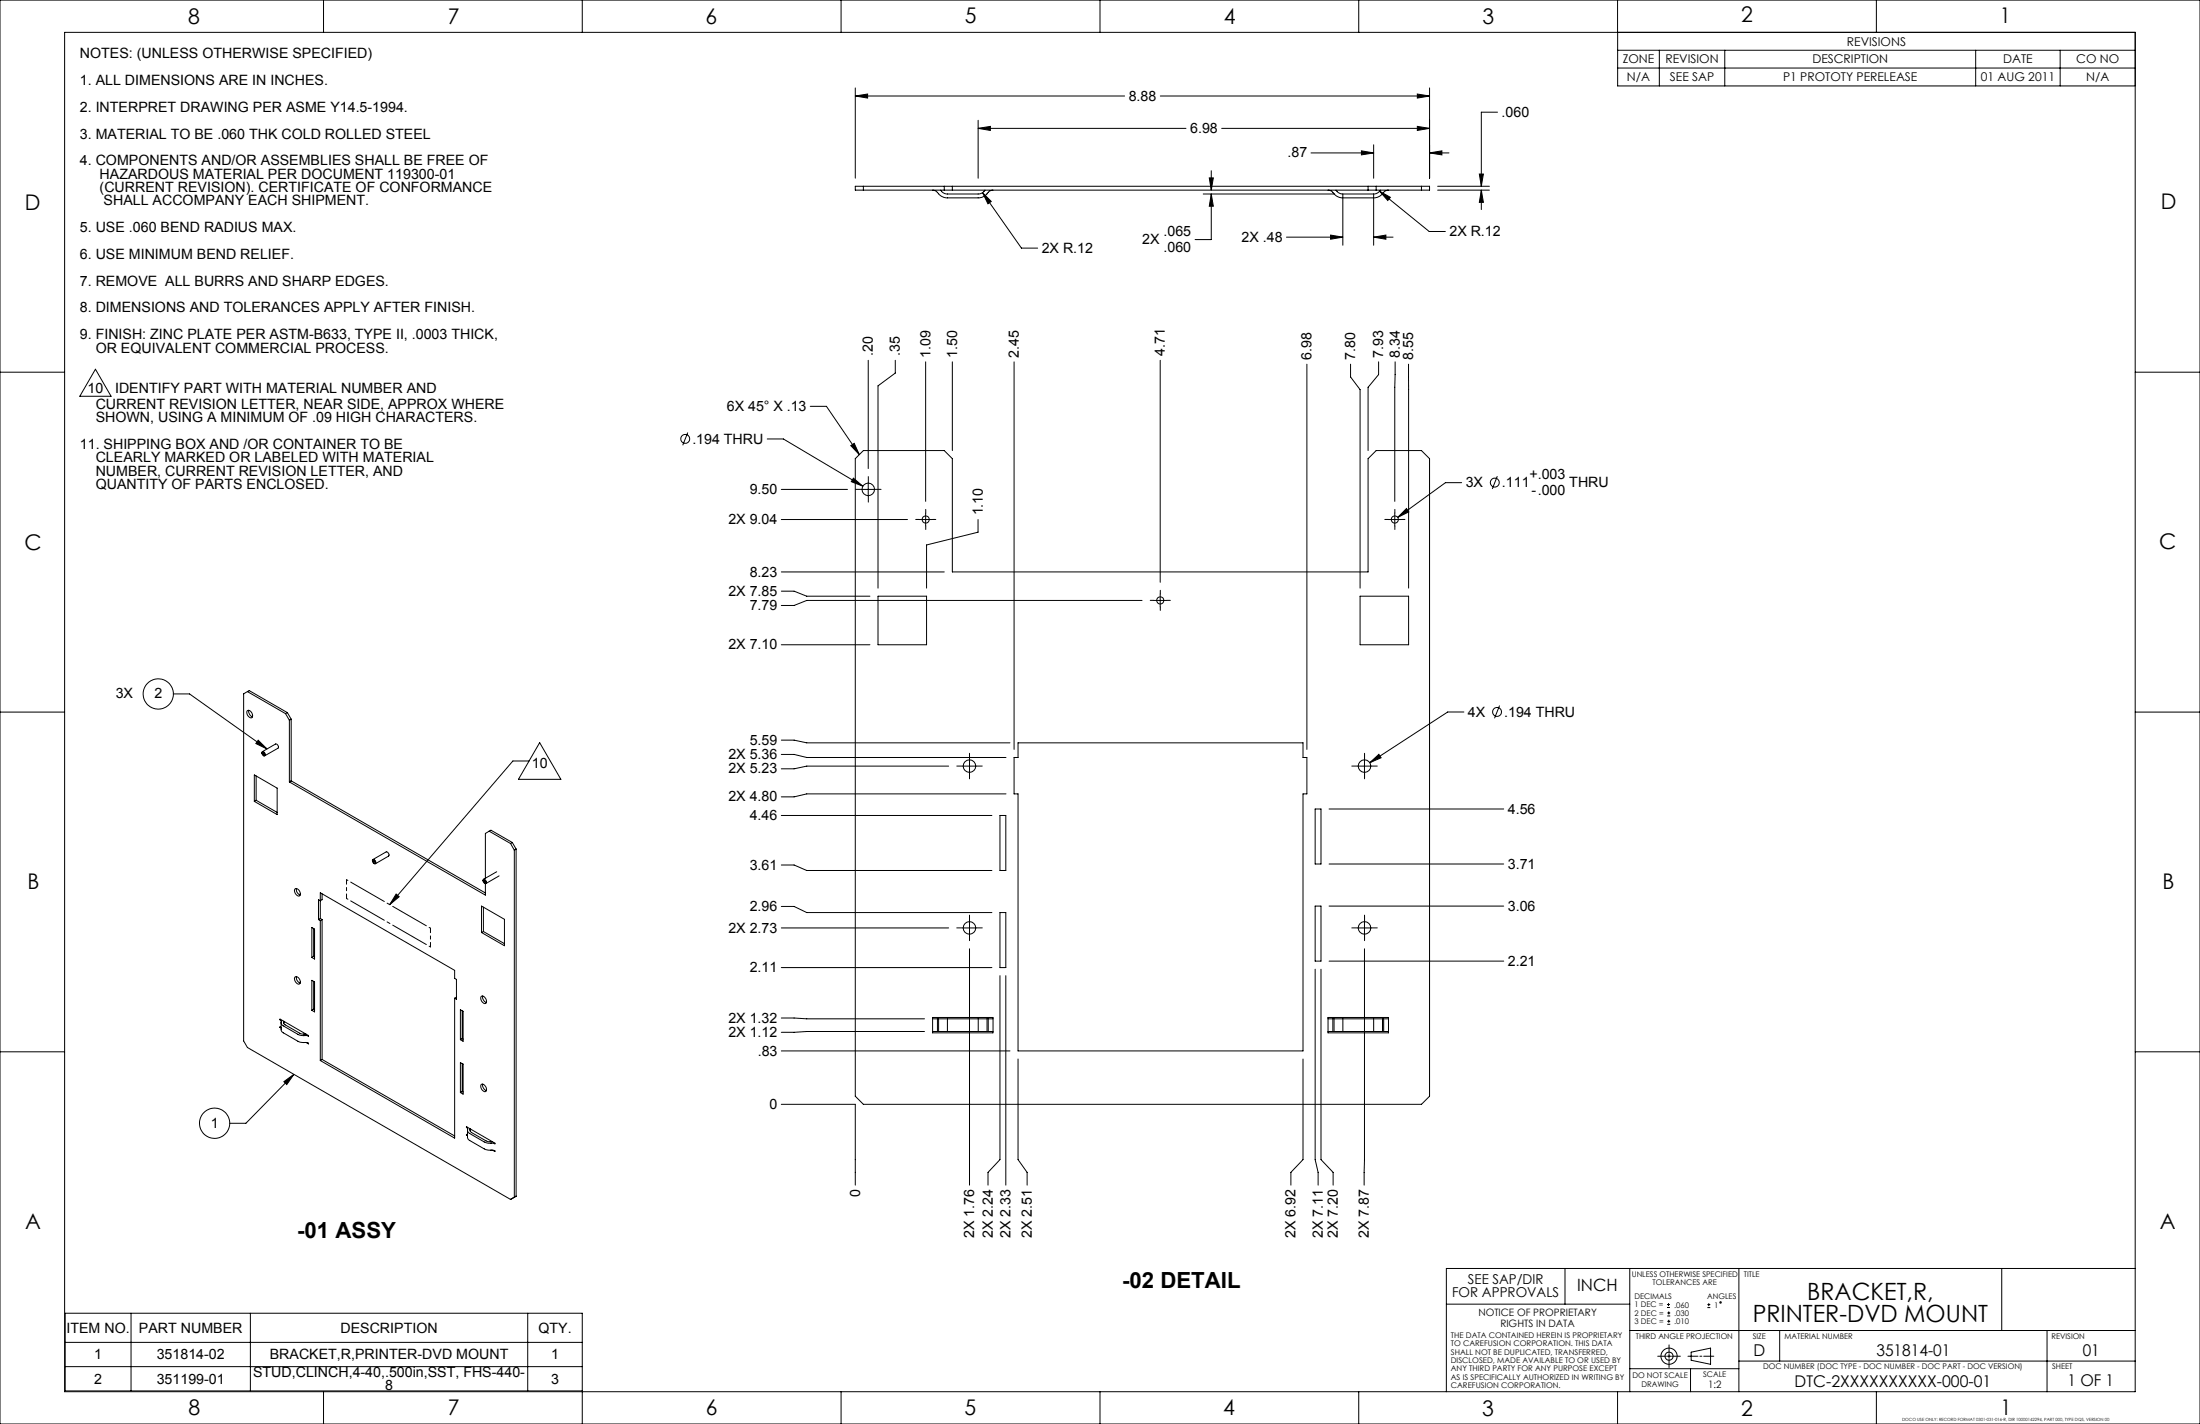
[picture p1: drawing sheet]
<svg xmlns="http://www.w3.org/2000/svg" width="864mm" height="559mm" viewBox="0 0 864 559" stroke-linecap="round" stroke-linejoin="round" font-family="sans-serif">
<g fill="none" stroke="#000" stroke-width=".39">
<path d="M0 0h863.6v558.8h-863.6zM25.4 12.7h812.8v533.4h-812.8zM127 0v12.7M228.6 0v12.7M330.2 0v12.7M431.8 0v12.7M533.4 0v12.7M635 0v12.7M635 12.7v21h203.2M635 19.7h203.2M651.4 19.7v14M677.1 19.7v14"/>
<path d="M736.6 0v12.7M775.5 19.7v14M808.7 19.7v14M335.7 37.7l4.9-.8v1.6zM335.7 34.5v35.4M335.7 37.7h105.8M455.5 37.7h105.7M556.4 36.9l4.8 .8-4.8 .8zM561.2 34.5v35.4M635 26.7h203.2M384 50.4l4.8-.8v1.6zM384 47.2v22.8"/>
<path d="M384 50.4h81.6M479.6 50.4h81.6M534.4 59.2l4.8 .8-4.8 .8zM539.2 56.8v13.2M556.4 49.6l4.8 .8-4.8 .8zM587.8 44h-6.3v29.1M335.7 73.1h225.5v1.5h-225.5zM338.9 73.1v1.5M366.1 74.6h.2a4.4 4.4 0 0 1 2.8 2.1l2.3 .9h12.6a6 6 0 0 0 4.5-2.6l1.3-.4M369.2 74.6a3.2 3.2 0 0 0 2.7 1.5h12.4a3.3 3.3 0 0 0 2.3-1.5M370.7 73.1v1.5M373.8 73.1v1.5"/>
<path d="M385.7 75.6l3.4 3.5-1.3 .9zM385.7 75.6l15.3 21.8h6.3M472.3 76.1h51.6M474.7 69.8h1.6l-.8 4.8zM475.5 76.1l.8 4.8h-1.6zM475.5 76.1v17.9h-6.4M475.5 67v7.6M514.6 60h24.6M521.3 74.6l.5 .1a3.3 3.3 0 0 1 2.2 1.7l.8 .6 1.8 .6h12.6a5.9 5.9 0 0 0 4.5-2.6l1.3-.4M524.4 74.6a3.2 3.2 0 0 0 2.7 1.5h12.4l1.3-.4 .7-.6M527.1 76.3v19.9M537 73.1v1.5"/>
<path d="M539.2 76.3v19.9M540.2 73.1v1.5M541.5 75l4.3 2.4-1 1.3zM541.5 75l19.5 15.8h6.4M541.9 74.6l-.4 .5M558 73.1v1.5M561.2 60l4.8-.8v1.6zM561.2 60h7.6M564.3 73.1h20.4M564.3 74.6h20.4M580.7 68.3h1.6l-.8 4.8zM581.5 74.6l.8 4.8h-1.6z"/>
<path d="M581.5 74.6v7.6M505 93.1h22.1M522.3 92.3l4.8 .8-4.8 .8zM539.2 93.1l4.8-.8v1.6zM539.2 93.1h7.6M0 146.1h25.4M37.5 144.9l6.1 10.6h-12.3zM318.1 159.5h6.3l12.9 18.9M340.8 141.4v42.5M351.4 141.4v5l-6.7 5v79.4M363.4 142v54.7M373.8 142v34.8"/>
<path d="M398.1 142v152.1M455.4 141.4v87.1M513 142.9v151.2M530.2 142.9v5l3.7 5v77.9M541.2 142v5l-4.2 5v24.8M547.7 142l-.2 54.7M552.9 142.9v87.9M838.2 146.1h25.4M270 169.7l-2 5M301.2 172.3h6.3l31.2 18.5M334 174.9l1.3-.9 2 4.4zM335.7 180l3.2-3.2h31.8l3.1 3.2v44.4h163.2v-44.4l3.2-3.2h17.8l3.2 3.2v250.2l-3.2 3.2h-219.1l-3.2-3.2z"/>
<path d="M306.7 192.1h26M335 187.6l3.7 3.2-4.5-1.8zM338.3 192.1h5.1M340.8 189.5v5.1M552.1 199.6l.9 1.3-4.3 2.1zM573.8 189.4h-6.4l-18.7 13.6M587.8 186.9l-2 5M306.7 203.9h49.5M360.8 203.9h5.1M363.4 201.3v5.1M383.9 203.9v4.9l-20.2 5.1v16.9M545 203.9h5.1"/>
<path d="M547.5 201.3v5.1M306.7 232h5l5 2h24.8M306.7 224.4h64M344.7 234h19v19h-19zM448.3 235.6h-131.6l-5 2h-5M452.9 235.6h5.1M455.4 233.1v5.1M533.9 234h19v19h-19zM306.7 253h34.8M0 279.4h25.4M68.1 272.3h6.3l30.4 21.6M97.1 271.4l15 8.6"/>
<path d="M97.1 271.4l-1.5 .9v136.2l1.5 2.6 103.3 59.6M97.1 271.4l.7-.4 15 8.6M97.2 278.8a1.91 1.91 0 0 1 1.6 2.9 1.91 1.91 0 0 1-1.6-2.9zM97.6 278.7l.3 1.6 1.2 1M112.8 279.6l-.7 .4M112.8 279.6l1.5 2.6M574.6 279.4h-6.3l-30.6 19.9M588.6 276.9l-1.9 5M838.2 279.4h25.4M101.4 290.5l3.4 3.4-4.4-2.1zM102.8 295.5v-.4a.89 .89 0 0 1 1.1 .4 .89 .89 0 0 1-.2 1.2l-.3-.2M102.8 295.3a.77 .77 0 0 1 1 .3 .77 .77 0 0 1-.2 1l-.6-.5z"/>
<path d="M103 295l5.2-3a1.11 1.11 0 0 1 .9 1.6l-5.2 3M103.2 295.6l.4 .4zM112.1 280l1.5 2.6M113.6 282.6v24.2M114.3 282.2l-.7 .4M114.3 282.2v24.2M207.7 298.6h-6.4l-48.3 56.4M211.8 291.4l8.4 14.4h-16.7zM306.7 296.1h5l5 1.2h78.2M306.7 290.4h5l5 1.1h79.8M380.6 298.1v5.1M399.6 291.5h111.9v5.8h1.5v14.2h-1.5v100.9h-111.9v-100.9h-1.5v-14.2h1.5z"/>
<path d="M535.6 298.1v5.1M537.7 299.3l3.6-3.3 .8 1.4zM99.8 304.1l9 5.2v10.4l-9-5.2zM100.5 314l8.3 4.8M100.5 314l-.7 .5M100.5 304.5v9.5M113.6 306.8l76.9 44.5v-4.6M114.3 306.4l-.7 .4M114.3 306.4l76.2 44M372.4 300.6h-55.7l-5 1.1h-5M378 300.6h5.1M394.9 311.5h-78.2l-5 1.2h-5"/>
<path d="M516.3 317.5h2.2v21.6h-2.2zM521.7 317.5h68.6M533.1 300.6h5.1M146.2 337.8l.1-.3a.89 .89 0 0 1 1.1 .3 .89 .89 0 0 1-.3 1.2l-.3-.2M146.4 337.5a.84 .84 0 0 1 .8 .5 .84 .84 0 0 1-.2 .9l-.6-.5zM146.6 338l.3 .4zM151.6 334.3a1.08 1.08 0 0 1 .9 1.7l-5.1 2.9M151.6 334.3l-5.2 3M192 326.2l-1.5 .9v17.6M192 326.2l8.4 4.8M192 326.2l.7-.4 8.4 4.8M200.4 331l1.5 2.6"/>
<path d="M201.1 330.6l-.7 .4M201.1 330.6l1.5 2.6M201.9 333.6v136.2l.7-.4M202.6 333.2l-.7 .4M202.6 333.2v136.2M306.7 339.4h5l5 2.2h72.7M306.7 320h82.7M392.5 320h2.3v21.6h-2.3zM521.7 339.1h68.6M115.9 348.7a1.91 1.91 0 0 1 1.7 2.9 1.91 1.91 0 0 1-1.7-2.9zM116.4 348.7a2.25 2.25 0 0 0 1.5 2.5M126.4 350.8v2.3l-.7 .4-.7-.4v7.8"/>
<path d="M155.5 350.8l1.2 1.1-3.7 3.1zM189 355.6l9 5.2v10.3l-9-5.2zM189.6 345.6l.1-.4a.89 .89 0 0 1 1 .4 .89 .89 0 0 1-.2 1.1l-.3-.1M189.7 345.4a.76 .76 0 0 1 .9 .3 .76 .76 0 0 1-.2 1l-.6-.5zM189.8 356v9.5M190 345.7l.3 .5zM195 342.1l-5.2 3M195.9 343.7l-5.2 3M306.7 355.7h5l5 2.4h72.7M392.5 358.1h2.3v21.6h-2.3zM516.3 355.6h2.2v21.6h-2.2zM521.7 355.6h68.6"/>
<path d="M122.4 364l1.1 .6v11.7l-1.1-.6zM123.1 375.3l-.7 .4M123.1 364.4v10.9M123.1 375.3l.4 .2M125 360.9l.7 .4M125.7 360.4v-10.1l52.8 30.5v3.1l.7 .5v7.7l-.7-.4M125.7 361.3v54.9M125.7 360.4l-.7 .5M125.7 360.4l.7 .5M126.4 360.9v54.8M126.4 360.9l-.7 .4M189.8 365.5l-.8 .4"/>
<path d="M189.8 365.5l8.2 4.8M306.7 364.1h65.7M306.7 379.7h82.7M378 364.1h5.1M380.6 361.6v5.1M380.6 372.3v92.8M521.7 377.2h68.6M533.1 364.1h5.1M535.6 361.6v5.1M535.6 372.3l-.1 92.8M109.9 399.9l11.2 6.5v.2l-3.9-.6-6.2-3.6a1.71 1.71 0 0 1-.7-1.8zM115.9 383.3a1.89 1.89 0 0 1 1.7 2.8 1.87 1.87 0 0 1-1.7-2.8z"/>
<path d="M116.4 383.2l-.1 .4a2.33 2.33 0 0 0 1.6 2.2M122.4 384.7l1.1 .6v11.8l-1.1-.6zM123.1 385.1v10.9M123.1 396l-.7 .5M123.1 396l.4 .2M178.5 391.7v54.9l-52.8-30.4M179.2 391.3l-.7 .4M180.7 396.2l1.1 .7v11.7l-1.1-.6zM181.4 396.7v10.9M189 390.9a1.91 1.91 0 0 1 1.7 2.9 1.91 1.91 0 0 1-1.7-2.9zM189.5 390.8l.3 1.6 1.2 1M306.7 399.5l10 .3h46.2"/>
<path d="M366.1 399.3h23.7v.5h-23.7zM392.5 382.9v72.1l-4.7 5.1v5M394.8 382.9v82.2M516.3 380.3v74.7l1.1 5.1v5M518.5 380.3v74.7l4.8 5.1v5M521.3 399.3h23.7v.5h-23.7zM0 412.8h25.4M109.9 403.2v-.3l.4 .4M109.9 403.2l.4 .2M110.1 403l-.2 .2M110.2 400l-.3 .2M110.3 401.4v2.7l.5 .9 6.4 3.7 3.6 .5 .3 .4-.9-.5"/>
<path d="M111.4 401v.6l.4 .5 6 3.5 2.3 .2M111.4 400.8v.2M111.4 400.9v.7M126.4 415.7l-.7 .5M126.4 415.7l52.1 30.1M180.7 417l1.1 .6v11.8l-1.1-.7zM181.4 407.6l-.7 .4M181.4 417.4v10.9M181.4 407.6l.4 .2M306.7 412.4h89.8M362.9 404.8h-46.2l-10 .3M366.1 404.8h23.7v.5h-23.7z"/>
<path d="M399.6 415.6v39.4l3.6 5.1v5M511.5 415.6v39.4l-4.8 5.1v5M521.3 404.8h23.7v.5h-23.7zM838.2 412.8h25.4M111.4 424.5l4-2.9-2.8 4zM115.4 421.6l-18.9 19.2h-6.3M181.4 428.3l-.7 .4M181.4 428.3l.4 .2M189 425.5a1.91 1.91 0 0 1 1.7 2.8 1.91 1.91 0 0 1-1.7-2.8zM189.5 425.4a2.35 2.35 0 0 0 1.5 2.6M306.7 433.4h29v31.7M183.1 442.1l11.2 6.5v.3l-3.7-.6-6.2-3.5-.7-.6-.1-1.1z"/>
<path d="M183.1 445.4v-.3l.4 .5M183.1 445.4l.4 .3M183.3 445.3l-.2 .1M183.3 442.3l-.2 .1M183.5 443.6v2.8l.7 1 6.4 3.7 3.3 .3 .4 .5-1-.6M184.6 443.3v.6l.5 .5 5.7 3.3 2.5 .3M184.6 443v.2M184.6 443.1v.8M201.1 470.3l-.7 .4M202.6 469.4l-2.2 1.3M614.3 497.8v14M639.8 497.8v48.3"/>
<path d="M682.6 497.8v48.3M785.8 497.8v24.3M838.2 497.8h-270.4v48.3M25.6 515.3h203v30.5h-203zM51.4 515.3v30.5M98.3 515.3v30.5M207.2 515.3v30.5M567.8 511.8h72M654.4 513.1h1.1M654.4 511.9h1.1M654.5 516.4h1.1M654.5 515.2h1.1"/>
<path d="M654.5 519.7h1.1M654.5 518.5h1.1M655 511.4v1.1M655.1 514.6v1.2M655.1 517.9v1.2M670.2 513.1h1.2M670.2 512h1.2M670.8 511.4v1.2M25.6 536.3h203M25.6 526.8h203M639.8 522.1h198.4M639.8 537.1h42.8"/>
<path d="M650.7 532.2h3.3M654.4 532.2h1.6M655.2 527.8v3.2M655.2 531.4v1.5M655.2 533.3v3.3M656.3 532.2h3.3M662.6 532.2h3.9M663.6 537.1v9M663.9 530.6l7.6-1.6v6.4l-7.6-1.6zM667.3 532.2h.8M668.8 532.2h3.9M682.6 534.1h155.6"/>
<path d="M698.6 522.1v12M803.6 522.1v24M127 546.1v12.7M228.6 546.1v12.7M330.2 546.1v12.7M431.8 546.1v12.7M533.4 546.1v12.7M635 546.1v12.7M736.6 546.1v12.7"/>
<circle cx="269" cy="172.2" r="1.74"/>
<circle cx="340.8" cy="192" r="2.46"/>
<circle cx="586.8" cy="189.4" r="1.74"/>
<circle cx="363.4" cy="203.9" r="1.41"/>
<circle cx="547.5" cy="203.9" r="1.41"/>
<circle cx="455.4" cy="235.6" r="1.41"/>
<circle cx="62.1" cy="272.3" r="5.9"/>
<circle cx="587.7" cy="279.4" r="1.76"/>
<circle cx="380.6" cy="300.6" r="2.46"/>
<circle cx="535.6" cy="300.6" r="2.46"/>
<circle cx="380.6" cy="364.1" r="2.46"/>
<circle cx="535.6" cy="364.1" r="2.46"/>
<circle cx="84.2" cy="440.8" r="5.9"/>
<circle cx="675.4" cy="511.1" r=".3"/>
<circle cx="655.2" cy="532.2" r="1.59"/>
<circle cx="655.2" cy="532.2" r="3.2"/>
</g>
<g fill="none" stroke="#000" stroke-width=".39" stroke-dasharray="15.2 1.3 1.3 1.3">
<path d="M338.3 192h-2.5M340.9 189.5v-2.5M340.9 194.6v2.4M343.4 192h2.5M360.9 203.8h-1.5M363.4 201.3v-1.4M363.4 206.4v1.4M365.9 203.8h1.4M545 203.8h-1.4M547.5 201.3v-1.4M547.5 206.4v1.4M550.1 203.8h1.4"/>
<path d="M452.9 235.6h-1.4M455.5 233.1v-1.5M455.5 238.1v1.4M458 235.6h1.4M380.6 298.1v-2.5M535.6 298.1v-2.5M378 300.6h-2.4M380.6 303.2v2.4M383.1 300.6h2.5M533.1 300.6h-2.5M535.6 303.2v2.4M538.2 300.6h2.4"/>
<path d="M378 364.1h-2.4M380.6 361.6v-2.5M380.6 366.7v2.4M383.1 364.1h2.5M533.1 364.1h-2.5M535.6 361.6v-2.5M535.6 366.7v2.4M538.2 364.1h2.4"/>
</g>
<path d="M136 345.2v7.4M169 364.2v7.4" fill="none" stroke="#000" stroke-width=".39" stroke-dasharray="15.2 1.3 1.3 1.3" stroke-dashoffset="13.5"/>
<path d="M136 352.6l33 19M169 364.2l-33-19" fill="none" stroke="#000" stroke-width=".39" stroke-dasharray="15.2 1.3 1.3 1.3" stroke-dashoffset="-1.9"/>
<g fill="#000">
<path d="M385.7 75.6l3.4 3.5-1.3 .9z"/>
<path d="M334 174.9l1.3-.9 2 4.4zM537.7 299.3l4.4-1.9-.8-1.4zM552.1 199.6l-3.4 3.4 4.3-2.1zM335 187.6l-.8 1.4 4.5 1.8zM580.7 68.3h1.6l-.8 4.8zM581.5 74.6l.8 4.8h-1.6zM335.7 37.7l4.9-.8v1.6zM556.4 36.9l4.8 .8-4.8 .8zM561.2 60l4.8-.8v1.6zM534.4 59.2l4.8 .8-4.8 .8zM556.4 49.6l4.8 .8-4.8 .8zM384 50.4l4.8-.8v1.6zM541.5 75l3.3 3.7 1-1.3zM539.2 93.1l4.8-.8v1.6zM522.3 92.3l4.8 .8-4.8 .8zM475.5 76.1l.8 4.8h-1.6zM474.7 69.8h1.6l-.8 4.8z"/>
<path d="M111.4 424.5l4-2.9-2.8 4zM155.5 350.8l1.2 1.1-3.7 3.1zM101.4 290.5l3.4 3.4-4.4-2.1z"/>
</g>
<g fill="none" stroke="#000" stroke-width=".39" stroke-dasharray="6.3 1.3 1.3 1.3 1.3 1.3">
<path d="M368 399.8v5M371.9 399.8v5M387.5 399.8v5M389.8 399.8v5M523.2 399.8v5M527.1 399.8v5M542.7 399.8v5M545 399.8v5M366.1 404.8v-5M368.4 404.8v-5M384 404.8v-5M387.9 404.8v-5"/>
<path d="M521.3 404.8v-5M523.7 404.8v-5M539.2 404.8v-5M543.1 404.8v-5"/>
</g>
<g font-size="9.3">
<text x="709.4" y="510">BRACKET,R,</text>
<text x="688" y="519">PRINTER-DVD MOUNT</text>
</g>
<g font-size="8.7">
<text x="116.7" y="485.9">-01 ASSY</text>
<text x="440.5" y="505.3">-02 DETAIL</text>
</g>
<g font-size="8.5">
<text x="73.9" y="9.4">8</text>
<text x="175.8" y="9.3">7</text>
<text x="276.9" y="9.3">6</text>
<text x="378.7" y="9.2">5</text>
<text x="480.4" y="9.4">4</text>
<text x="581.9" y="9.2">3</text>
<text x="683.5" y="8.7">2</text>
<text x="785.1" y="9.1">1</text>
<text x="9.7" y="82.3">D</text>
<text x="848.2" y="82.2">D</text>
<text x="9.6" y="215.7">C</text>
<text x="847.5" y="215.4">C</text>
<text x="10.7" y="348.9">B</text>
<text x="848.9" y="349">B</text>
<text x="9.9" y="482.2">A</text>
<text x="847.8" y="482.3">A</text>
<text x="74" y="555.4">8</text>
<text x="175.8" y="555.5">7</text>
<text x="277.1" y="555.3">6</text>
<text x="378.6" y="555.3">5</text>
<text x="480.1" y="555.4">4</text>
<text x="581.9" y="555.5">3</text>
<text x="683.5" y="555.5">2</text>
<text x="785.2" y="555.2">1</text>
</g>
<text font-size="6.7" x="619.1" y="506.5">INCH</text>
<text font-size="6.4" x="688.3" y="532.1">D</text>
<g font-size="6.3">
<text x="736.6" y="532.1">351814-01</text>
<text x="817.5" y="532.1">01</text>
<text x="704.5" y="544.1">DTC-2XXXXXXXXXX-000-01</text>
<text x="811.6" y="543.8">1 OF 1</text>
</g>
<g font-size="5.6">
<text x="31.4" y="22.9">NOTES: (UNLESS OTHERWISE SPECIFIED)</text>
<text x="31.4" y="33.4">1. ALL DIMENSIONS ARE IN INCHES.</text>
<text x="443.1" y="39.5">8.88</text>
<text x="31.4" y="43.9">2. INTERPRET DRAWING PER ASME Y14.5-1994.</text>
<text x="589.4" y="45.9">.060</text>
<text x="467.2" y="52.2">6.98</text>
<text x="31.4" y="54.4">3. MATERIAL TO BE .060 THK COLD ROLLED STEEL</text>
<text x="31.4" y="64.9">4. COMPONENTS AND/OR ASSEMBLIES SHALL BE FREE OF</text>
<text x="505.4" y="61.8">.87</text>
<text x="39.1" y="70.1">HAZARDOUS MATERIAL PER DOCUMENT 119300-01</text>
<text x="39.1" y="75.4">(CURRENT REVISION). CERTIFICATE OF CONFORMANCE</text>
<text x="40.7" y="80.6">SHALL ACCOMPANY EACH SHIPMENT.</text>
<text x="31.4" y="91.1">5. USE .060 BEND RADIUS MAX.</text>
<text x="448.4" y="95.8">2X</text>
<text x="456.7" y="92.7">.065</text>
<text x="487.4" y="94.9">2X .48</text>
<text x="569" y="92.7">2X R.12</text>
<text x="31.4" y="101.6">6. USE MINIMUM BEND RELIEF.</text>
<text x="408.9" y="99.2">2X R.12</text>
<text x="456.7" y="98.9">.060</text>
<text x="31.4" y="112.1">7. REMOVE ALL BURRS AND SHARP EDGES.</text>
<text x="31.4" y="122.6">8. DIMENSIONS AND TOLERANCES APPLY AFTER FINISH.</text>
<text x="31.4" y="133.1">9. FINISH: ZINC PLATE PER ASTM-B633, TYPE II, .0003 THICK,</text>
<text x="37.6" y="138.4">OR EQUIVALENT COMMERCIAL PROCESS.</text>
<text x="342.7" y="139.8" transform="rotate(-90 342.7 139.8)">.20</text>
<text x="353.3" y="139.8" transform="rotate(-90 353.3 139.8)">.35</text>
<text x="365.2" y="140.4" transform="rotate(-90 365.2 140.4)">1.09</text>
<text x="375.7" y="140.4" transform="rotate(-90 375.7 140.4)">1.50</text>
<text x="399.9" y="140.4" transform="rotate(-90 399.9 140.4)">2.45</text>
<text x="457.3" y="139.8" transform="rotate(-90 457.3 139.8)">4.71</text>
<text x="514.9" y="141.3" transform="rotate(-90 514.9 141.3)">6.98</text>
<text x="532" y="141.3" transform="rotate(-90 532 141.3)">7.80</text>
<text x="543" y="140.4" transform="rotate(-90 543 140.4)">7.93</text>
<text x="549.5" y="140.4" transform="rotate(-90 549.5 140.4)">8.34</text>
<text x="554.8" y="141.3" transform="rotate(-90 554.8 141.3)">8.55</text>
<text x="34.4" y="154.3">10</text>
<text x="45.2" y="154.3">IDENTIFY PART WITH MATERIAL NUMBER AND</text>
<text x="37.6" y="160.4">CURRENT REVISION LETTER, NEAR SIDE, APPROX WHERE</text>
<text x="285.3" y="161.3">6X 45° X .13</text>
<text x="37.6" y="165.7">SHOWN, USING A MINIMUM OF .09 HIGH CHARACTERS.</text>
<text x="31.4" y="176.2">11. SHIPPING BOX AND /OR CONTAINER TO BE</text>
<text x="271.8" y="174.1">.194 THRU</text>
<text x="37.6" y="181.4">CLEARLY MARKED OR LABELED WITH MATERIAL</text>
<text x="37.6" y="191.9">QUANTITY OF PARTS ENCLOSED.</text>
<text x="37.6" y="186.7">NUMBER, CURRENT REVISION LETTER, AND</text>
<text x="575.4" y="191.2">3X</text>
<text x="589.6" y="191.2">.111</text>
<text x="600.4" y="188.1">+.003</text>
<text x="616" y="191.2">THRU</text>
<text x="294.3" y="193.9">9.50</text>
<text x="601.2" y="194.3">-.000</text>
<text x="385.8" y="202.3" transform="rotate(-90 385.8 202.3)">1.10</text>
<text x="285.9" y="205.7">2X 9.04</text>
<text x="294.3" y="226.3">8.23</text>
<text x="285.9" y="233.8">2X 7.85</text>
<text x="294.3" y="239.4">7.79</text>
<text x="285.9" y="254.8">2X 7.10</text>
<text x="45.4" y="274">3X</text>
<text x="60.6" y="274.1">2</text>
<text x="576.3" y="281.2">4X</text>
<text x="590.5" y="281.2">.194 THRU</text>
<text x="294.3" y="292.2">5.59</text>
<text x="285.9" y="297.9">2X 5.36</text>
<text x="208.8" y="301.5">10</text>
<text x="285.9" y="303.5">2X 5.23</text>
<text x="285.9" y="314.5">2X 4.80</text>
<text x="294.3" y="321.8">4.46</text>
<text x="591.9" y="319.3">4.56</text>
<text x="294.3" y="341.3">3.61</text>
<text x="591.9" y="340.9">3.71</text>
<text x="294.3" y="357.5">2.96</text>
<text x="591.9" y="357.4">3.06</text>
<text x="285.9" y="366">2X 2.73</text>
<text x="294.3" y="381.5">2.11</text>
<text x="591.9" y="379">2.21</text>
<text x="285.9" y="401.3">2X 1.32</text>
<text x="285.9" y="406.9">2X 1.12</text>
<text x="297.5" y="414.2">.83</text>
<text x="302.1" y="435.2">0</text>
<text x="82.7" y="442.5">1</text>
<text x="337.6" y="469.7" transform="rotate(-90 337.6 469.7)">0</text>
<text x="382.4" y="485.8" transform="rotate(-90 382.4 485.8)">2X 1.76</text>
<text x="389.7" y="485.8" transform="rotate(-90 389.7 485.8)">2X 2.24</text>
<text x="396.7" y="485.8" transform="rotate(-90 396.7 485.8)">2X 2.33</text>
<text x="405" y="485.8" transform="rotate(-90 405 485.8)">2X 2.51</text>
<text x="508.6" y="485.8" transform="rotate(-90 508.6 485.8)">2X 6.92</text>
<text x="519.3" y="485.8" transform="rotate(-90 519.3 485.8)">2X 7.11</text>
<text x="525.2" y="485.8" transform="rotate(-90 525.2 485.8)">2X 7.20</text>
<text x="537.3" y="485.8" transform="rotate(-90 537.3 485.8)">2X 7.87</text>
<text x="26.1" y="522.9">ITEM NO.</text>
<text x="54.6" y="522.9">PART NUMBER</text>
<text x="133.7" y="522.9">DESCRIPTION</text>
<text x="211.4" y="522.9">QTY.</text>
<text x="37" y="533.4">1</text>
<text x="61.5" y="533.4">351814-02</text>
<text x="105.9" y="533.4">BRACKET,R,PRINTER-DVD MOUNT</text>
<text x="216.3" y="533.4">1</text>
<text x="37" y="542.9">2</text>
<text x="61.5" y="542.9">351199-01</text>
<text x="99.4" y="540.3">STUD,CLINCH,4-40,.500in,SST, FHS-440-</text>
<text x="151.2" y="545.5">8</text>
<text x="216.3" y="542.9">3</text>
</g>
<g font-size="5.3">
<text x="576.3" y="504">SEE SAP/DIR</text>
<text x="570.1" y="509.1">FOR APPROVALS</text>
</g>
<g font-size="4.7">
<text x="725" y="17.9">REVISIONS</text>
<text x="637" y="24.9">ZONE</text>
<text x="653.8" y="24.9">REVISION</text>
<text x="711.4" y="24.9">DESCRIPTION</text>
<text x="786.4" y="24.9">DATE</text>
<text x="815" y="24.9">CO NO</text>
<text x="638.7" y="31.9">N/A</text>
<text x="655.5" y="31.9">SEE SAP</text>
<text x="699.9" y="31.9">P1 PROTOTY PERELEASE</text>
<text x="777.6" y="31.9">01 AUG 2011</text>
<text x="818.9" y="31.9">N/A</text>
</g>
<g font-size="4">
<text x="580.3" y="516.6">NOTICE OF PROPRIETARY</text>
<text x="589" y="520.6">RIGHTS IN DATA</text>
<text x="670.5" y="544.6">1:2</text>
</g>
<g font-size="3.1">
<text x="640.5" y="501">UNLESS OTHERWISE SPECIFIED</text>
<text x="684.6" y="501">TITLE</text>
<text x="648.7" y="504.3">TOLERANCES ARE</text>
<text x="569.5" y="525">THE DATA CONTAINED HEREIN IS PROPRIETARY</text>
<text x="642.1" y="525.3">THIRD ANGLE PROJECTION</text>
<text x="688" y="525.3">SIZE</text>
<text x="700.5" y="525.3">MATERIAL NUMBER</text>
<text x="805.3" y="525.3">REVISION</text>
<text x="569.5" y="528.3">TO CAREFUSION CORPORATION. THIS DATA</text>
<text x="569.5" y="531.6">SHALL NOT BE DUPLICATED, TRANSFERRED,</text>
<text x="569.5" y="534.9">DISCLOSED, MADE AVAILABLE TO OR USED BY</text>
<text x="569.5" y="538.2">ANY THIRD PARTY FOR ANY PURPOSE EXCEPT</text>
<text x="692.2" y="537.3">DOC NUMBER (DOC TYPE - DOC NUMBER - DOC PART - DOC VERSION)</text>
<text x="805.5" y="537.3">SHEET</text>
<text x="569.5" y="541.5">AS IS SPECIFICALLY AUTHORIZED IN WRITING BY</text>
<text x="569.5" y="544.8">CAREFUSION CORPORATION.</text>
<text x="640.8" y="540.9">DO NOT SCALE</text>
<text x="644.4" y="544.2">DRAWING</text>
<text x="668.5" y="540.4">SCALE</text>
</g>
<g font-size="3">
<text x="641.7" y="509.8">DECIMALS</text>
<text x="670.2" y="509.8">ANGLES</text>
<text x="641.7" y="513.1">1 DEC =</text>
<text x="657.2" y="513.1">.060</text>
<text x="672.8" y="513.1">1</text>
<text x="641.7" y="516.4">2 DEC =</text>
<text x="641.7" y="519.6">3 DEC =</text>
<text x="657.2" y="516.4">.030</text>
<text x="657.2" y="519.7">.010</text>
</g>
<text font-size="1.7" x="746.7" y="557.8">DOCO USE ONLY: RECORD FORMAT 0301-031-016-R, DIR 10000142294, PART 000, TYPE DQS, VERSION 00</text>
</svg>
